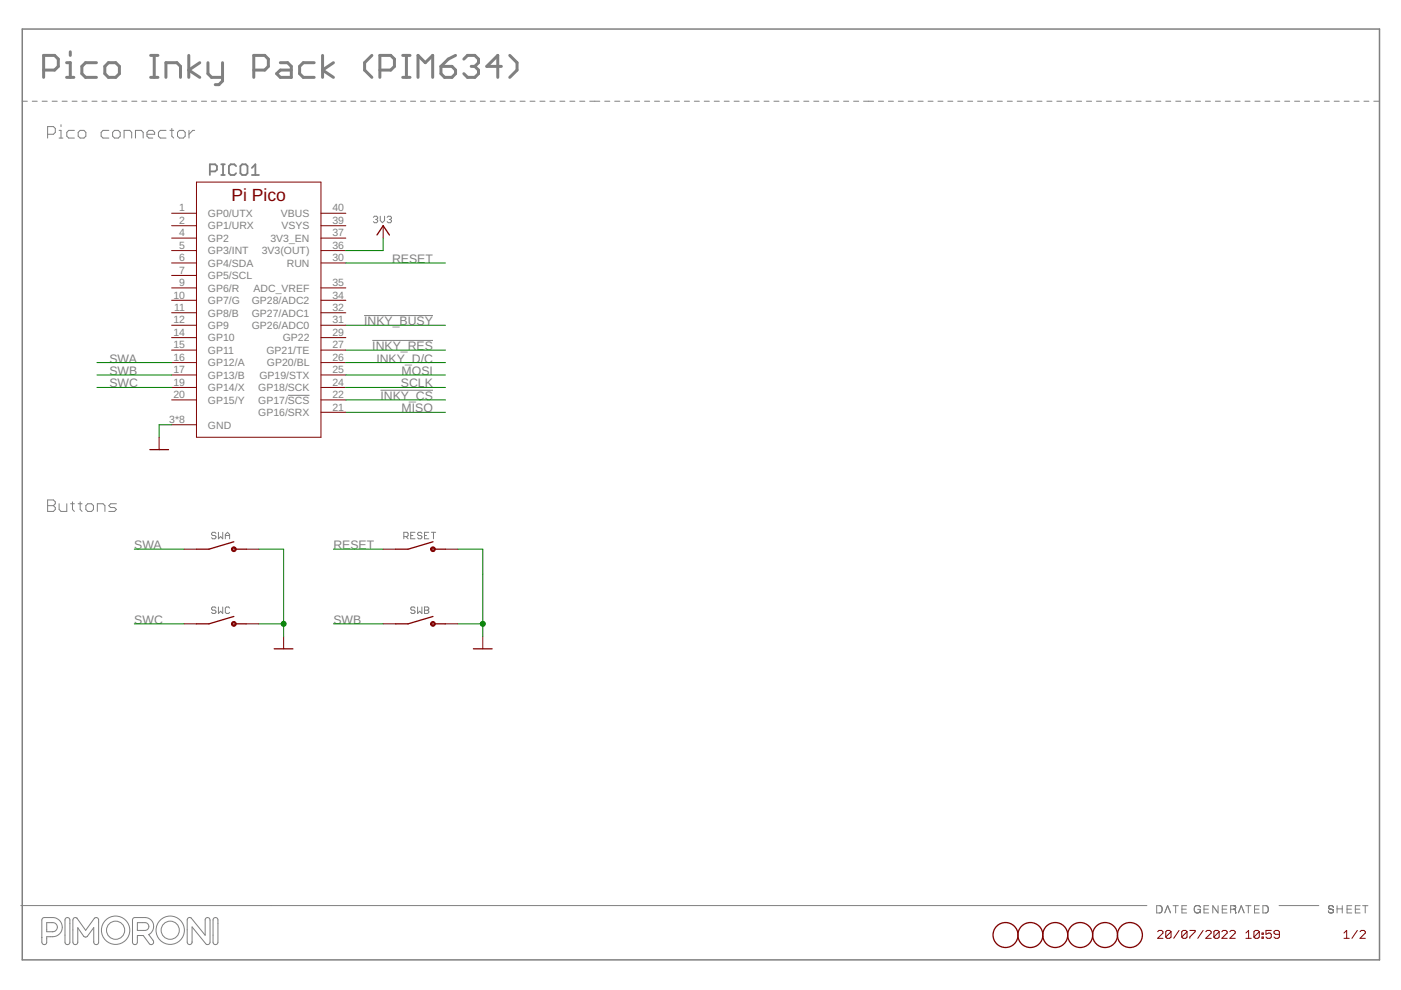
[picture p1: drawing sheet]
<svg xmlns="http://www.w3.org/2000/svg" width="297mm" height="210mm" viewBox="0 0 297 210" stroke-linecap="round" stroke-linejoin="round" font-family="sans-serif">
<g fill="none" stroke="#808080" stroke-width=".21">
<path d="M4.7 21.5h1.1M6.8 21.5h1.1M8.9 21.5h1.1M10.1 28.5h1.2l.4-.4v-.9l-.4-.4h-1.2v2.5M11 21.5h1.1M12.5 27.6h.4v1.7M12.5 29.3h.8M12.9 26.4v.4M13.2 21.5h1M15.3 21.5h1M15.8 27.6h-1.2l-.4 .5v.8l.4 .4h1.2M17 27.6h.8l.4 .5v.8l-.4 .4h-.8l-.4-.4v-.8z"/>
<path d="M17.4 21.5h1.1M19.5 21.5h1.1M21.6 21.5h1.1M23.1 27.6h-1.3l-.4 .5v.8l.4 .4h1.3M23.7 21.5h1.1M24.3 27.6h.8l.4 .5v.8l-.4 .4h-.8l-.4-.4v-.8zM25.8 21.5h1.1M26.3 29.3v-1.7h1.2l.4 .5v1.2M27.9 21.5h1.1M28.7 29.3v-1.7h1.3l.4 .5v1.2M30.1 21.5h1M31.2 28.5h1.6v-.4l-.4-.5h-.8l-.4 .5v.8l.4 .4h.8"/>
<path d="M32.2 21.5h1M34.3 21.5h1M35.2 27.6h-1.2l-.4 .5v.8l.4 .4h1.2M36 27.6h.8M36.4 21.5h1M36.4 27.2v1.7l.4 .4M38 27.6h.9l.4 .5v.8l-.4 .4h-.9l-.4-.4v-.8zM38.5 21.5h1.1M40.1 27.6v1.7M40.6 21.5h1.1M41.3 27.6h-.4l-.8 .9M42.7 21.5h1.1"/>
<path d="M44.8 21.5h1.1M46.9 21.5h1.1M49 21.5h1.1M51.2 21.5h1M53.3 21.5h1M55.4 21.5h1.1M57.5 21.5h1.1M59.6 21.5h1.1M61.7 21.5h1.1M63.8 21.5h1.1M65.9 21.5h1.1M68.1 21.5h1"/>
<path d="M70.1 21.5h1.1M72.3 21.5h1M74.4 21.5h1M76.5 21.5h1.1M78.6 21.5h1.1M80.7 21.5h1.1M82.8 21.5h1.1M84.9 21.5h1.1M87 21.5h1.1M89.2 21.5h1M91.2 21.5h1.1M93.4 21.5h1"/>
<path d="M95.5 21.5h1.1M97.6 21.5h1.1M99.7 21.5h1.1M101.8 21.5h1.1M103.9 21.5h1.1M106 21.5h1.1M108.1 21.5h1.1M110.3 21.5h1M112.4 21.5h1M114.5 21.5h1M116.6 21.5h1.1M118.7 21.5h1.1"/>
<path d="M120.8 21.5h1.1M122.9 21.5h1.1M125 21.5h2.2M128.2 21.5h1.1M130.3 21.5h1.1M132.4 21.5h1.1M134.5 21.5h1.1M136.7 21.5h1M138.8 21.5h1M140.9 21.5h1M143 21.5h1.1M145.1 21.5h1.1"/>
<path d="M147.2 21.5h1.1M149.3 21.5h1.1M151.4 21.5h1.1M153.5 21.5h1.1M155.6 21.5h1.1M157.8 21.5h1M159.9 21.5h1M162 21.5h1M164.1 21.5h1.1M166.2 21.5h1.1M168.3 21.5h1.1M170.4 21.5h1.1"/>
<path d="M172.5 21.5h1.1M174.6 21.5h1.1M176.7 21.5h1.1M178.9 21.5h1M181 21.5h1.1M183.1 21.5h2.1M186.2 21.5h1.1M188.4 21.5h1M190.5 21.5h1M192.6 21.5h1M194.6 21.5h1.1M196.8 21.5h1"/>
<path d="M198.9 21.5h1M201 21.5h1M203.1 21.5h1M205.2 21.5h1M207.3 21.5h1M209.4 21.5h1M211.5 21.5h1M213.6 21.5h1M215.7 21.5h1M217.8 21.5h1M219.9 21.5h1M222 21.5h1"/>
<path d="M224.1 21.5h1M226.2 21.5h1M228.3 21.5h1M230.4 21.5h1M232.5 21.5h1M234.6 21.5h1M236.7 21.5h1M238.8 21.5h1M240.9 21.5h1M243 21.5h1M245.1 21.5h1M247.2 21.5h1"/>
<path d="M249.3 21.5h1M251.4 21.5h1M253.5 21.5h1M255.6 21.5h1M257.7 21.5h1M259.8 21.5h1M261.9 21.5h1M264 21.5h1M266.1 21.5h1M268.2 21.5h1M270.3 21.5h1M272.4 21.5h1"/>
<path d="M274.5 21.5h1M276.6 21.5h1M278.7 21.5h1M280.8 21.5h1M282.9 21.5h1.1M285 21.5h1M287.1 21.5h1M289.2 21.5h1M291.3 21.5h1M79.2 46.1l.2-.3h.4l.3 .3-.3 .4M79.6 46.5h.2M79.8 46.5l.3 .3-.3 .4h-.4l-.2-.2"/>
<path d="M80.6 45.8v1l.5 .4 .4-.4v-1M82.1 46.1l.2-.3h.5l.2 .3-.2 .4M82.5 46.5h.3M82.8 46.5l.2 .3-.2 .4h-.5l-.2-.2M77.2 66.9h14.6M78.9 72.2h12.9M61 83.8h4.6M80.7 82.7h11.1M10.1 106h1.2l.4 .4v.4l-.4 .4 .4 .4v.4l-.4 .4h-1.2zM10.1 107.2h1.2M12.5 106.8v1.2l.4 .4h1.3v-1.6M15 106.8h.8"/>
<path d="M15.4 106.4v1.6l.4 .4M16.6 106.8h.8M17 106.4v1.6l.4 .4M18.6 106.8h.8l.4 .4v.8l-.4 .4h-.8l-.4-.4v-.8zM20.6 108.4v-1.6h1.2l.4 .4v1.2M24.7 106.8h-1.2l-.4 .4 .4 .4h.8l.4 .4-.4 .4h-1.2M45.8 113.1l-.2-.2h-.5l-.2 .2v.2l.2 .2h.5l.2 .3-.2 .4h-.5l-.2-.2M46.3 112.9v1.3l.5-.4 .4 .4v-1.3M47.8 113.5h.9M47.8 114.2v-.9l.4-.4 .5 .4v.9M85.6 113.8h.7l.2-.3v-.4l-.2-.2h-.7v1.3M86.1 113.8l.4 .4"/>
<path d="M87.1 113.5h.4M88 112.9h-.9v1.3h.9M89.5 113.1l-.3-.2h-.4l-.3 .2v.2l.3 .2h.4l.3 .3-.3 .4h-.4l-.3-.2M90 113.5h.4M90.9 112.9h-.9v1.3h.9M91.5 112.9h.9M91.9 112.9v1.3M45.8 128.9l-.2-.2h-.5l-.2 .4 .2 .3h.5l.2 .4-.2 .3h-.5l-.2-.3M46.3 128.7v1.4l.5-.5 .4 .5v-1.4M48.7 128.9l-.2-.2h-.5l-.2 .2v.9l.2 .3h.5l.2-.3M88 128.9l-.2-.2h-.5l-.2 .4 .2 .3h.5l.2 .4-.2 .3h-.5l-.2-.3M88.5 128.7v1.4l.5-.5 .5 .5v-1.4"/>
<path d="M90 128.7h.7l.2 .2-.2 .5 .2 .4-.2 .3h-.7zM90 129.4h.7M4.4 192h238.8M8.9 198.8h.1M9.1 194.6l2.1-.1a2.03 2.03 0 0 1 2 2.1 2.03 2.03 0 0 1-2 2h-1.3v1.2a.52 .52 0 0 1-.5 .5 .52 .52 0 0 1-.5-.6v-4.6zM9.9 195.6h1.3a.96 .96 0 0 1 1 1 .96 .96 0 0 1-1 .9h-1.3zM14 194.6h.5l.3 .3v4.9a.52 .52 0 0 1-.5 .5 .52 .52 0 0 1-.5-.5v-4.7zM15.7 194.6l.6 .1 1.9 2.6 1.8-2.6a.52 .52 0 0 1 .6-.1 .52 .52 0 0 1 .3 .5v4.7a.52 .52 0 0 1-.5 .5 .52 .52 0 0 1-.5-.6v-3l-1.4 1.8a.52 .52 0 0 1-.8 0l-1.2-1.8v3.1a.52 .52 0 0 1-.5 .5 .52 .52 0 0 1-.5-.5v-4.7zM16.3 194.7h.1M28.1 198.8h.1M28.3 194.6l2.5-.1a1.91 1.91 0 0 1 1.8 1.6 1.91 1.91 0 0 1-1.1 2.1l.9 1.2a.54 .54 0 0 1 0 .7 .54 .54 0 0 1-.7 0l-1.3-1.7h-1.3v1.4a.52 .52 0 0 1-.5 .5 .52 .52 0 0 1-.5-.6v-4.6zM29.1 195.6h1.7a.83 .83 0 0 1 .8 .8 .83 .83 0 0 1-.8 .9h-1.7z"/>
<path d="M39.8 194.7l.4-.2 .4 .2 2.9 3.6v-3.3a.52 .52 0 0 1 .5-.5 .52 .52 0 0 1 .5 .6v4.7l-.1 .3-.4 .2-.3-.1-3-3.7v3.2a.52 .52 0 0 1-.5 .6 .52 .52 0 0 1-.5-.6zM45.4 194.6h.4l.4 .3v4.9a.52 .52 0 0 1-.5 .5 .52 .52 0 0 1-.5-.5v-4.7zM245.2 192h.8a.87 .87 0 0 1-.1 1.6h-.7zM246.3 192.3h.1M247 193.6l.6-1.6 .6 1.6M248.7 192h1.1M249.3 192v1.6M250.6 192.8h.9M251.6 192h-1v1.6h1M253.4 193.4l.1 .1M253.9 192.8h.6v.8M254.2 193.5h-.1"/>
<path d="M254.3 192.1h.1M254.5 192.3a.75 .75 0 0 0-1.1-.2 .75 .75 0 0 0-.1 1.1l.1 .2M254.5 192.3h.1M254.5 192.3v.1M254.5 192.9v.1a.64 .64 0 0 1-1 .5M255.3 192.8h.9M256.3 192h-1v1.6h1M258.3 192v1.6l-1.2-1.6v1.6M259.1 192.8h1M260.2 192h-1.1v1.6h1.1M261.6 192.8h-.1M261.7 192.8h.1"/>
<path d="M261.7 192.8h-.8M261.7 192l.2 .1M261.8 192h-.9v1.6M261.8 192.8l.1 .1M261.8 192.1l.2 .1M261.9 192.9l.1 .6M261.9 193h.1M261.9 192.2h.1M261.9 192.6h.1M261.9 192.6l-.2 .2M261.9 193.2l.1 .1M262 193.5v.1"/>
<path d="M262 192.2l-.1 .4M262 193.5h.1M262 192.5l-.1 .2M262 193.6h.1M262.6 193.6l.6-1.6 .6 1.6M264.1 192h1.1M264.7 192v1.6M266 192.8h.9M267 192h-1v1.6h1M267.8 192l.8 .1a.67 .67 0 0 1 .3 .9l-.3 .5-.8 .1zM268.8 192.3h.1M271.2 192h8.4"/>
<path d="M281.6 193.1l.1 .1M281.7 193.3l.2 .2h.7M281.7 193.2v.1M281.7 192.5v.1M281.7 192.2h.1M281.8 192.6l.1 .1M281.8 192.6h.1M281.8 192.7l.7 .1M281.8 192.1l-.1 .2 .1 .3M281.8 192.1h.1M282 192h.1M282 192l-.2 .1"/>
<path d="M282 192.7h.1M282 192h.4l.3 .3M282 193.5v.1M282.1 193.6h.1M282.3 192.8h.1M282.3 193.6h.1M282.4 192.8l.3 .2-.1 .4M282.6 193.4v.1M282.7 192.3h.1M282.7 192.3v.1M282.7 193v.1M282.7 193.3h.1"/>
<path d="M283.5 192v1.6M283.5 192.7h1.1M284.6 192v1.6M285.6 192.8h.9M286.6 192h-1v1.6h1M287.4 192.8h.9M288.4 192h-1v1.6h1M288.9 192h1.1M289.5 192v1.6"/>
<circle cx="24.5" cy="197.2" r="3"/>
<circle cx="24.5" cy="197.2" r="1.93"/>
<circle cx="36.1" cy="197.2" r="3"/>
<circle cx="36.1" cy="197.2" r="1.93"/>
</g>
<path d="M44.5 36.3h1.1l.4-.3v-.8l-.4-.4h-1.1v2.3M46.9 34.8h.8M46.9 37.1h.8M47.3 34.8v2.3M50.1 35.2l-.4-.4h-.8l-.4 .4v1.5l.4 .4h.8l.4-.4M51.4 34.8h.7l.4 .4v1.5l-.4 .4h-.7l-.4-.4v-1.5zM53.4 37.1h1.5M53.4 35.6l.7-.8v2.3" fill="none" stroke="#808080" stroke-width=".38"/>
<path d="M4.7 6.2h287.8v197.3h-287.8z" fill="none" stroke="#808080" stroke-width=".32"/>
<g fill="none" stroke="#800000" stroke-width=".28">
<path d="M79.9 49.8l1.3-1.9 1.4 1.9M31.8 95.3h3.9M49.6 114.9l-5.3 1.5h-2.6M50.1 116.4h2.1M91.8 114.9l-5.3 1.5h-2.6M92.3 116.4h2.1M49.6 130.7l-5.3 1.6h-2.6M50.1 132.3h2.1M58.1 137.6h4M91.8 130.7l-5.3 1.6h-2.6M92.3 132.3h2.1M100.4 137.6h3.9"/>
<circle cx="213.2" cy="198.2" r="2.65"/>
<circle cx="218.5" cy="198.2" r="2.65"/>
<circle cx="223.7" cy="198.2" r="2.65"/>
<circle cx="229" cy="198.2" r="2.65"/>
<circle cx="234.3" cy="198.2" r="2.65"/>
<circle cx="239.6" cy="198.2" r="2.65"/>
</g>
<g fill="none" stroke="#800000" stroke-width=".21">
<path d="M41.7 38.6h26.4v54.1h-26.4zM36.4 45.2h5.3M36.4 47.9h5.3M36.4 50.5h5.3M36.4 53.1h5.3M36.4 55.8h5.3M36.4 58.4h5.3M68.1 45.2h5.2M68.1 47.9h5.2M68.1 50.5h5.2M68.1 53.1h5.2M68.1 55.8h5.2"/>
<path d="M81.2 47.9v2.6M36.4 61h5.3M36.4 63.7h5.3M36.4 66.3h5.3M36.4 69h5.3M36.4 71.6h5.3M36.4 74.2h5.3M36.4 76.9h5.3M36.4 79.5h5.3M68.1 61h5.2M68.1 63.7h5.2M68.1 66.3h5.2"/>
<path d="M68.1 69h5.2M68.1 71.6h5.2M68.1 74.2h5.2M68.1 76.9h5.2M68.1 79.5h5.2M33.7 92.7v2.6M36.4 82.1h5.3M36.4 84.8h5.3M36.4 90.1h5.3M68.1 82.1h5.2M68.1 84.8h5.2M68.1 87.4h5.2"/>
<path d="M39 116.4h2.7M52.2 116.4h2.7M81.2 116.4h2.7M94.4 116.4h2.7M39 132.3h2.7M52.2 132.3h2.7M60.1 134.9v2.7M81.2 132.3h2.7M94.4 132.3h2.7M102.4 134.9v2.7M245.4 197.5l.3-.2h.6l.3 .2v.3l-1.2 1.1h1.2M248.3 197.5v1.2l-.3 .2h-.6l-.2-.2"/>
<path d="M248.3 197.5l-.3-.2h-.6l-.2 .2v1.2M248.3 197.5l-1.1 1.2M250 197.3l-1.1 1.6M251.7 197.5v1.2l-.3 .2h-.6l-.3-.2M251.7 197.5l-.3-.2h-.6l-.3 .2v1.2M251.7 197.5l-1.2 1.2M252.3 197.3h1.1v.2l-1.1 1.2v.2M255.1 197.3l-1.1 1.6M255.7 197.5l.2-.2h.6l.3 .2v.3l-1.1 1.1h1.1M258.5 197.5v1.2l-.3 .2h-.6l-.2-.2M258.5 197.5l-.3-.2h-.6l-.2 .2v1.2M258.5 197.5l-1.1 1.2"/>
<path d="M259.1 197.5l.2-.2h.6l.3 .2v.3l-1.1 1.1h1.1M260.8 197.5l.2-.2h.6l.3 .2v.3l-1.1 1.1h1.1M264.2 198.9h1.1M264.2 197.8l.5-.5v1.6M267 197.5v1.2l-.3 .2h-.6l-.2-.2M267 197.5l-.3-.2h-.6l-.2 .2v1.2M267 197.5l-1.1 1.2M267.6 198.7h.2v.2h-.2zM267.6 197.8h.2v.3h-.2zM269.5 197.3h-1.1v.8l.6-.3h.3l.2 .3v.6l-.2 .2h-.6l-.3-.2M271.3 198.1h-.9l-.3-.3v-.3l.3-.2h.6l.3 .2v1.2l-.3 .2h-.6l-.3-.2M284.9 198.9h1.2"/>
<path d="M284.9 197.8l.6-.5v1.6M287.8 197.3l-1.2 1.6M288.4 197.5l.2-.2h.6l.3 .2v.3l-1.1 1.1h1.1"/>
</g>
<g fill="#800000" stroke="#800000" stroke-width=".21">
<path d="M49.3 116.1a.51 .51 0 0 1 .7 .1 .51 .51 0 0 1-.3 .8 .51 .51 0 0 1-.6-.6h.2a.24 .24 0 0 1 .4-.2 .24 .24 0 0 1 .1 .4 .24 .24 0 0 1-.4-.1l-.3-.1z" fill-rule="evenodd"/>
<path d="M49.3 131.9a.51 .51 0 0 1 .7 .2 .51 .51 0 0 1-.3 .7 .51 .51 0 0 1-.6-.5h.2a.25 .25 0 0 1 .4-.3 .25 .25 0 0 1 .1 .4 .25 .25 0 0 1-.4 0l-.3-.1z" fill-rule="evenodd"/>
<path d="M91.5 131.9a.5 .5 0 0 1 .7 .2 .5 .5 0 0 1-.3 .7 .5 .5 0 0 1-.6-.5h.3a.24 .24 0 0 1 .3-.2 .24 .24 0 0 1 .1 .3 .24 .24 0 0 1-.4 0l-.3-.1z" fill-rule="evenodd"/>
<path d="M91.5 116.1a.5 .5 0 0 1 .7 .1 .5 .5 0 0 1-.3 .7 .5 .5 0 0 1-.6-.5h.3a.23 .23 0 0 1 .3-.2 .23 .23 0 0 1 .1 .4 .23 .23 0 0 1-.4-.1l-.3-.1z" fill-rule="evenodd"/>
</g>
<g fill="none" stroke="#008000" stroke-width=".21">
<path d="M73.3 55.8h21.1M81.2 50.5v2.6h-7.9M20.6 79.5h15.8M20.6 76.9h15.8M73.3 79.5h21.1M73.3 76.9h21.1M73.3 69h21.1M73.3 74.2h21.1M20.6 82.1h15.8M36.4 90.1h-2.7v2.6M73.3 87.4h21.1M73.3 84.8h21.1"/>
<path d="M73.3 82.1h21.1M28.5 116.4h10.5M54.9 116.4h5.2v18.5M70.7 116.4h10.5M97.1 116.4h5.3v18.5M28.5 132.3h10.5M54.9 132.3h5.2M70.7 132.3h10.5M97.1 132.3h5.3"/>
</g>
<g fill="#008000" stroke="#008000" stroke-width=".21">
<circle cx="60.1" cy="132.3" r=".53"/>
<circle cx="102.4" cy="132.3" r=".53"/>
</g>
<g fill="none" stroke="#808080" stroke-width=".63">
<path d="M9.2 14.9h2.4l.8-.8v-1.6l-.8-.8h-2.4v4.7M14.1 13.3h.8v3.1M14.1 16.4h1.6M14.9 11v.7M20.4 13.3h-2.3l-.7 .8v1.5l.7 .8h2.3M23 13.3h1.5l.8 .8v1.5l-.8 .8h-1.5l-.8-.8v-1.5zM31.9 11.7h1.6M31.9 16.4h1.6M32.7 11.7v4.7M35.2 16.4v-3.1h2.3l.8 .8v2.3M40 11.7v4.7M42.4 13.3l-2.4 1.6 2.4 1.5"/>
<path d="M44.1 13.3v2.3l.8 .8h2.3M47.2 13.3v3.9l-.8 .7h-.8M53.8 14.9h2.3l.8-.8v-1.6l-.8-.8h-2.3v4.7M59.4 13.3h1.6l.8 .8v2.3h-2.4l-.7-.8 .7-.7h2.4M66.6 13.3h-2.3l-.8 .8v1.5l.8 .8h2.3M68.4 11.7v4.7M70.7 13.3l-2.3 1.6 2.3 1.5M78.8 11.7l-1.5 1.6v1.6l1.5 1.5M80.5 14.9h2.3l.8-.8v-1.6l-.8-.8h-2.3v4.7M85.4 11.7h1.5M85.4 16.4h1.5M86.2 11.7v4.7"/>
<path d="M88.6 16.4v-4.7l1.6 1.6 1.5-1.6v4.7M93.5 14.1h2.3l.8 .8v.7l-.8 .8h-1.5l-.8-.8zM96.6 11.7l-1.6 .8-1.5 1.6M98.3 12.5l.8-.8h1.6l.8 .8v.8l-.8 .8M99.9 14.1h.8M100.7 14.1l.8 .8v.7l-.8 .8h-1.6l-.8-.8M106.3 14.1h-3.1l2.3-2.4v4.7M108.1 11.7l1.5 1.6v1.6l-1.5 1.5"/>
</g>
<text font-size="3.7" fill="#800000" x="49.1" y="42.6">Pi Pico</text>
<g font-size="2.6" fill="#808080">
<text x="83.1" y="55.8">RESET</text>
<text x="77.2" y="69">INKY_BUSY</text>
<text x="23.2" y="76.9">SWA</text>
<text x="78.9" y="74.2">INKY_RES</text>
<text x="79.8" y="76.9">INKY_D/C</text>
<text x="23.2" y="79.5">SWB</text>
<text x="23.2" y="82.1">SWC</text>
<text x="85" y="82.1">SCLK</text>
<text x="85.2" y="79.5">MOSI</text>
<text x="80.7" y="84.8">INKY_CS</text>
<text x="85.2" y="87.4">MISO</text>
<text x="28.5" y="116.4">SWA</text>
<text x="70.7" y="116.4">RESET</text>
<text x="28.5" y="132.3">SWC</text>
<text x="70.7" y="132.3">SWB</text>
</g>
<g font-size="2.2" fill="#808080">
<text x="38" y="44.8">1</text>
<text x="38" y="47.5">2</text>
<text x="44.1" y="46">GP0/UTX</text>
<text x="59.6" y="46">VBUS</text>
<text x="70.5" y="47.5">39</text>
<text x="70.5" y="44.8">40</text>
<text x="38" y="50.1">4</text>
<text x="38" y="52.8">5</text>
<text x="44.1" y="48.6">GP1/URX</text>
<text x="44.1" y="51.3">GP2</text>
<text x="44.1" y="53.9">GP3/INT</text>
<text x="55.5" y="53.9">3V3(OUT)</text>
<text x="57.3" y="51.3">3V3_EN</text>
<text x="59.7" y="48.6">VSYS</text>
<text x="70.5" y="52.8">36</text>
<text x="70.5" y="50.1">37</text>
<text x="38" y="55.4">6</text>
<text x="38" y="58">7</text>
<text x="44.1" y="56.6">GP4/SDA</text>
<text x="44.1" y="59.2">GP5/SCL</text>
<text x="60.8" y="56.6">RUN</text>
<text x="70.5" y="55.4">30</text>
<text x="36.8" y="63.3">10</text>
<text x="36.9" y="65.9">11</text>
<text x="38" y="60.7">9</text>
<text x="44.1" y="61.8">GP6/R</text>
<text x="44.1" y="64.5">GP7/G</text>
<text x="53.4" y="64.5">GP28/ADC2</text>
<text x="53.8" y="61.8">ADC_VREF</text>
<text x="70.5" y="65.9">32</text>
<text x="70.5" y="63.3">34</text>
<text x="70.5" y="60.7">35</text>
<text x="36.8" y="68.6">12</text>
<text x="36.8" y="71.2">14</text>
<text x="44.1" y="67.1">GP8/B</text>
<text x="44.1" y="69.7">GP9</text>
<text x="53.4" y="69.8">GP26/ADC0</text>
<text x="53.4" y="67.1">GP27/ADC1</text>
<text x="70.5" y="71.2">29</text>
<text x="70.5" y="68.6">31</text>
<text x="36.8" y="73.9">15</text>
<text x="36.8" y="76.5">16</text>
<text x="44.1" y="72.4">GP10</text>
<text x="44.1" y="75">GP11</text>
<text x="44.1" y="77.7">GP12/A</text>
<text x="56.5" y="75">GP21/TE</text>
<text x="56.6" y="77.7">GP20/BL</text>
<text x="59.9" y="72.4">GP22</text>
<text x="70.5" y="76.5">26</text>
<text x="70.5" y="73.9">27</text>
<text x="36.8" y="79.1">17</text>
<text x="36.8" y="81.8">19</text>
<text x="44.1" y="80.3">GP13/B</text>
<text x="44.1" y="82.9">GP14/X</text>
<text x="54.7" y="82.9">GP18/SCK</text>
<text x="55" y="80.3">GP19/STX</text>
<text x="70.5" y="81.8">24</text>
<text x="70.5" y="79.1">25</text>
<text x="35.9" y="89.7">3*8</text>
<text x="36.8" y="84.4">20</text>
<text x="44.1" y="85.6">GP15/Y</text>
<text x="54.7" y="88.2">GP16/SRX</text>
<text x="54.7" y="85.6">GP17/SCS</text>
<text x="70.5" y="87.1">21</text>
<text x="70.5" y="84.4">22</text>
<text x="44.1" y="90.9">GND</text>
</g>
</svg>
